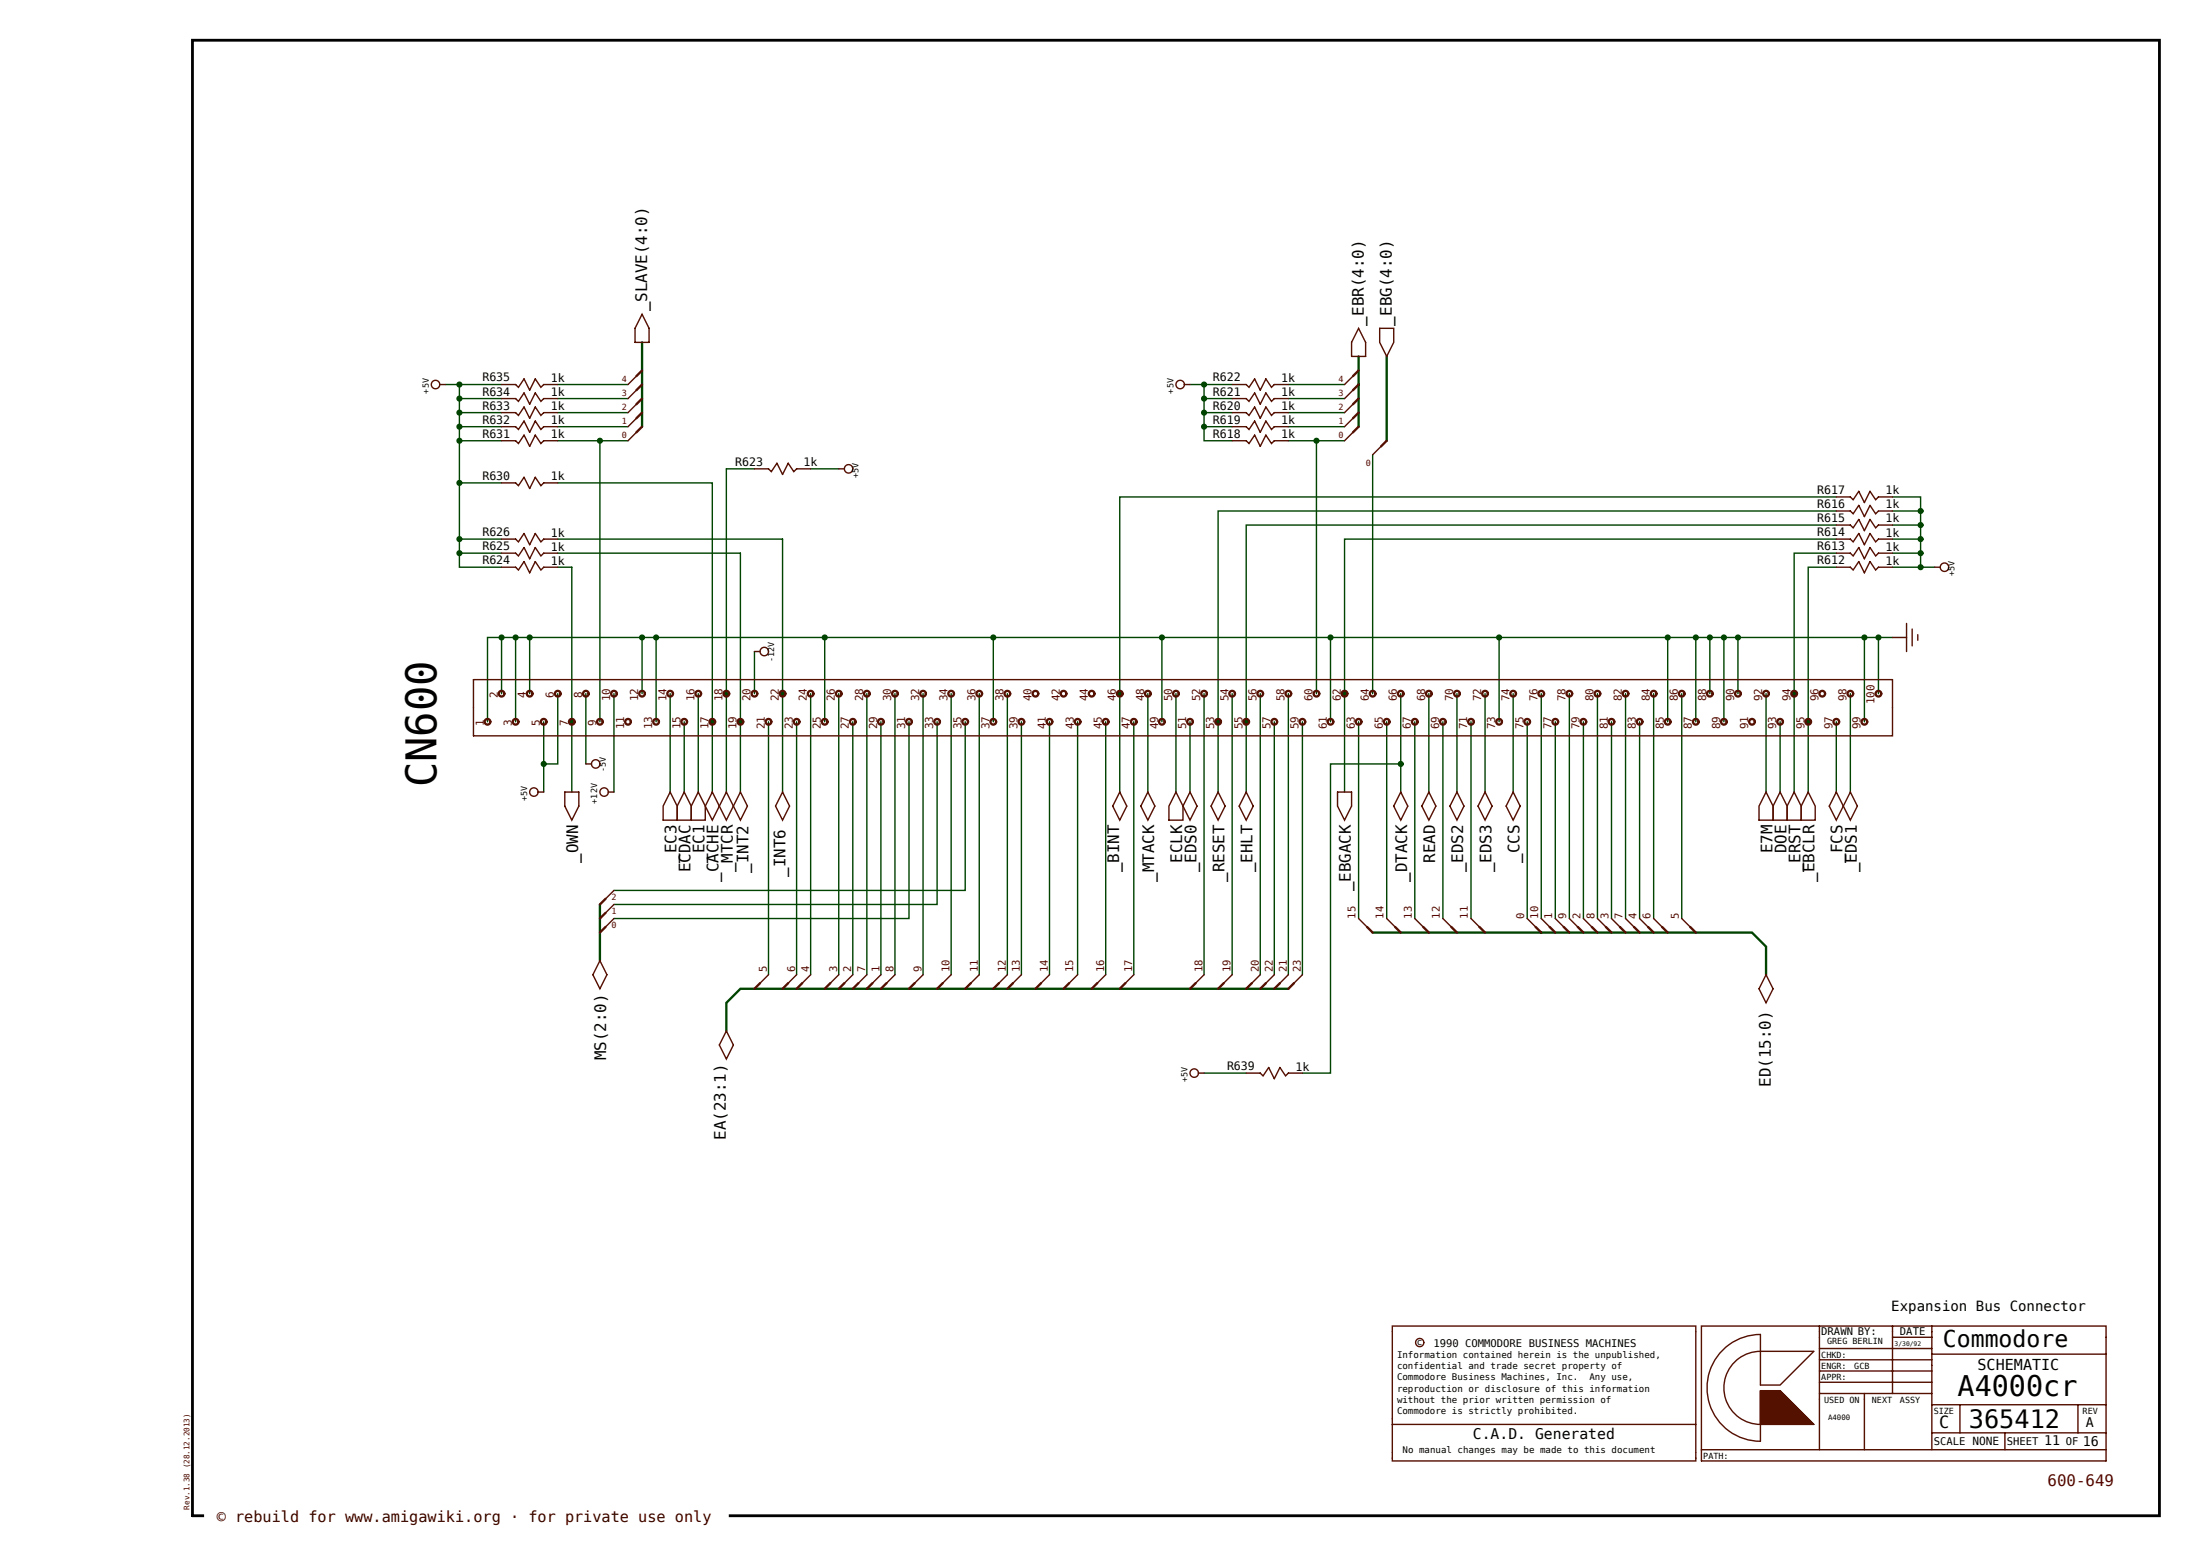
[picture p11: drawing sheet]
<svg xmlns="http://www.w3.org/2000/svg" width="420mm" height="297mm" viewBox="0 0 420 297" stroke-linecap="round" stroke-linejoin="round" font-family="sans-serif">
<g fill="#fff" stroke="#fff" stroke-width=".19">
<path d="M36.7 7.7h375.6v281.6h-375.6z"/>
<path d="M39.1 287.5h99.9v3.4h-99.9z"/>
</g>
<path d="M36.7 7.7h375.6v281.6h-375.6z" fill="none" stroke="#000" stroke-width=".54"/>
<g fill="none" stroke="#040" stroke-width=".27">
<path d="M85 73.4h2.7M87.7 78.8h8.1M87.7 76.1h8.1M95.8 73.4h-8.1v29.5M106.5 78.8h13.4M106.5 73.4h13.4M106.5 76.1h13.4M227.2 73.4h8M229.9 73.4v10.7h5.3M229.9 78.8h5.3M229.9 76.1h5.3M246 78.8h10.7"/>
<path d="M246 73.4h10.7M246 76.1h10.7M87.7 84.1h8.1M87.7 81.4h8.1M87.7 92.2h8.1M106.5 92.2h29.5v59M106.5 84.1h13.4M106.5 81.4h13.4M114.5 84.1v53.7M144 89.5h-5.3v61.7M154.8 89.5h5.3M229.9 81.4h5.3"/>
<path d="M246 84.1h10.7M246 81.4h10.7M251.3 84.1v48.3M262.1 86.8v45.6M350.6 97.5h-118.1v53.7M350.6 94.9h-136.8v56.3M361.3 94.9h5.4v13.4h2.6M361.3 97.5h5.4M87.7 102.9v5.4h8.1M87.7 105.6h8.1M87.7 102.9h8.1M106.5 108.3h2.7v42.9"/>
<path d="M106.5 105.6h34.9v45.6M106.5 102.9h42.9v48.3M350.6 105.6h-8.1v45.6M350.6 102.9h-93.9v48.3M350.6 108.3h-5.4v42.9M350.6 100.2h-112.7v51M361.3 108.3h5.4M361.3 105.6h5.4M361.3 102.9h5.4M361.3 100.2h5.4M95.8 121.7v10.7M98.4 121.7v16.1"/>
<path d="M101.1 121.7v10.7M103.8 137.8v13.4M106.5 132.4v13.4h-2.7M111.8 132.4v13.4M117.2 132.4v18.8M122.6 121.7v10.7M125.3 121.7v16.1M127.9 132.4v18.8M130.6 137.8v13.4M133.3 132.4v18.8M144 124.4v8M146.7 137.8v48.3"/>
<path d="M152.1 137.8v48.3M154.8 132.4v53.7M157.4 121.7v16.1M160.1 132.4v53.7M162.8 137.8v48.3M165.5 132.4v53.7M168.2 137.8v48.3M170.9 132.4v53.7M173.5 137.8v37.5h-56.3M176.2 132.4v53.7M178.9 137.8v34.8h-61.7M181.6 132.4v53.7"/>
<path d="M184.3 137.8v32.2h-67.1M186.9 132.4v53.7M189.6 121.7v16.1M192.3 132.4v53.7M195 137.8v48.3M200.4 137.8v48.3M205.7 137.8v48.3M211.1 137.8v48.3M216.5 137.8v48.3M219.1 132.4v18.8M221.8 121.7v16.1M224.5 132.4v18.8"/>
<path d="M227.2 137.8v13.4M229.9 132.4v53.7M235.2 132.4v53.7M240.6 132.4v53.7M243.3 137.8v48.3M246 132.4v53.7M248.6 137.8v48.3M254 121.7v16.1M259.4 137.8v37.5M264.7 137.8v37.5M267.4 132.4v18.8M270.1 137.8v37.5"/>
<path d="M272.8 132.4v18.8M275.5 137.8v37.5M278.1 132.4v18.8M280.8 137.8v37.5M283.5 132.4v18.8M286.2 121.7v16.1M288.9 132.4v18.8M291.6 137.8v37.5M294.2 132.4v42.9M296.9 137.8v37.5M299.6 132.4v42.9M302.3 137.8v37.5"/>
<path d="M305 132.4v42.9M307.6 137.8v37.5M310.3 132.4v42.9M313 137.8v37.5M315.7 132.4v42.9M318.4 121.7v16.1M321.1 132.4v42.9M323.7 121.7v16.1M326.4 121.7v10.7M329.1 121.7v16.1M331.8 121.7v10.7M337.2 132.4v18.8"/>
<path d="M339.8 137.8v13.4M350.6 137.8v13.4M353.2 132.4v18.8M355.9 121.7v16.1M358.6 121.7v10.7M361.3 121.7h-268.2v16.1M267.4 145.8h-13.4v59h-5.4M229.9 204.8h8"/>
</g>
<path d="M122.6 65.4v16M259.4 68v13.4M264.7 68v16.1M114.5 172.6v10.8M262.1 178h72.4l2.7 2.7v5.4M246 188.7h-104.6l-2.7 2.7v5.4" fill="none" stroke="#040" stroke-width=".45"/>
<g fill="#040" stroke="#040" stroke-width=".27">
<circle cx="342.5" cy="132.4" r=".45"/>
<circle cx="141.4" cy="137.8" r=".45"/>
<circle cx="136" cy="137.8" r=".45"/>
<circle cx="366.7" cy="108.3" r=".45"/>
<circle cx="232.5" cy="137.8" r=".45"/>
<circle cx="251.3" cy="84.1" r=".45"/>
<circle cx="114.5" cy="84.1" r=".45"/>
<circle cx="149.4" cy="132.4" r=".45"/>
<circle cx="138.7" cy="132.4" r=".45"/>
<circle cx="95.8" cy="121.7" r=".45"/>
<circle cx="98.4" cy="121.7" r=".45"/>
<circle cx="101.1" cy="121.7" r=".45"/>
<circle cx="355.9" cy="121.7" r=".45"/>
<circle cx="323.7" cy="121.7" r=".45"/>
<circle cx="318.4" cy="121.7" r=".45"/>
<circle cx="122.6" cy="121.7" r=".45"/>
<circle cx="125.3" cy="121.7" r=".45"/>
<circle cx="157.4" cy="121.7" r=".45"/>
<circle cx="189.6" cy="121.7" r=".45"/>
<circle cx="221.8" cy="121.7" r=".45"/>
<circle cx="254" cy="121.7" r=".45"/>
<circle cx="286.2" cy="121.7" r=".45"/>
<circle cx="326.4" cy="121.7" r=".45"/>
<circle cx="329.1" cy="121.7" r=".45"/>
<circle cx="331.8" cy="121.7" r=".45"/>
<circle cx="358.6" cy="121.7" r=".45"/>
<circle cx="345.2" cy="137.8" r=".45"/>
<circle cx="109.2" cy="137.8" r=".45"/>
<circle cx="213.8" cy="132.4" r=".45"/>
<circle cx="237.9" cy="137.8" r=".45"/>
<circle cx="103.8" cy="145.8" r=".45"/>
<circle cx="87.7" cy="73.4" r=".45"/>
<circle cx="87.7" cy="105.6" r=".45"/>
<circle cx="87.7" cy="102.9" r=".45"/>
<circle cx="87.7" cy="92.2" r=".45"/>
<circle cx="87.7" cy="84.1" r=".45"/>
<circle cx="87.7" cy="81.4" r=".45"/>
<circle cx="87.7" cy="78.8" r=".45"/>
<circle cx="87.7" cy="76.1" r=".45"/>
<circle cx="229.9" cy="73.4" r=".45"/>
<circle cx="229.9" cy="81.4" r=".45"/>
<circle cx="229.9" cy="78.8" r=".45"/>
<circle cx="229.9" cy="76.1" r=".45"/>
<circle cx="366.7" cy="105.6" r=".45"/>
<circle cx="366.7" cy="102.9" r=".45"/>
<circle cx="366.7" cy="100.2" r=".45"/>
<circle cx="366.7" cy="97.5" r=".45"/>
<circle cx="267.4" cy="145.8" r=".45"/>
</g>
<circle cx="256.7" cy="132.4" r=".45" fill="#040" stroke="#040" stroke-width=".45"/>
<g fill="none" stroke="#510" stroke-width=".27">
<path d="M122.6 60l1.3 2.7v2.7h-2.7v-2.7zM84 73.4h1M95.8 76.1h2.6l.6 .5 1-1.6 1.1 2.2 1.1-2.2 1.1 1.6 .5-.5h2.7M95.8 73.4h2.6l.6 .5 1-1.6 1.1 2.2 1.1-2.2 1.1 1.6 .5-.5h2.7M95.8 78.8h2.6l.6 .5 1-1.6 1.1 2.1 1.1-2.1 1.1 1.6 .5-.5h2.7M121.5 79.8l-1.6 1.6M121.5 77.2l-1.6 1.6M121.5 74.5l-1.6 1.6M121.5 71.8l-1.6 1.6M226.1 73.4h1.1M235.2 73.4h2.7l.5 .5 1.1-1.6 1.1 2.2 1.1-2.2 1 1.6 .6-.5h2.7M235.2 76.1h2.7l.5 .5 1.1-1.6 1.1 2.2 1.1-2.2 1 1.6 .6-.5h2.7"/>
<path d="M235.2 78.8h2.7l.5 .5 1.1-1.6 1.1 2.1 1.1-2.1 1 1.6 .6-.5h2.7M258.3 79.8l-1.6 1.6M258.3 77.2l-1.6 1.6M258.3 74.5l-1.6 1.6M258.3 71.8l-1.6 1.6M259.4 62.7l1.3 2.7v2.6h-2.7v-2.6zM263.4 62.7h2.7v2.7l-1.4 2.6-1.3-2.6zM95.8 81.4h2.6l.6 .6 1-1.6 1.1 2.1 1.1-2.1 1.1 1.6 .5-.6h2.7M95.8 84.1h2.6l.6 .6 1-1.6 1.1 2.1 1.1-2.1 1.1 1.6 .5-.6h2.7M95.8 92.2h2.6l.6 .5 1-1.6 1.1 2.1 1.1-2.1 1.1 1.6 .5-.5h2.7M121.5 82.5l-1.6 1.6M144 89.5h2.7l.6 .5 1-1.6 1.1 2.2 1.1-2.2 1 1.6 .6-.5h2.7"/>
<path d="M160.1 89.5h1.1M235.2 84.1h2.7l.5 .6 1.1-1.6 1.1 2.1 1.1-2.1 1 1.6 .6-.6h2.7M235.2 81.4h2.7l.5 .6 1.1-1.6 1.1 2.1 1.1-2.1 1 1.6 .6-.6h2.7M258.3 82.5l-1.6 1.6M263.7 85.2l-1.6 1.6M350.6 94.9h2.6l.6 .5 1.1-1.6 1 2.1 1.1-2.1 1.1 1.6 .5-.5h2.7M350.6 97.5h2.6l.6 .6 1.1-1.6 1 2.1 1.1-2.1 1.1 1.6 .5-.6h2.7M95.8 102.9h2.6l.6 .5 1-1.6 1.1 2.2 1.1-2.2 1.1 1.6 .5-.5h2.7M95.8 105.6h2.6l.6 .5 1-1.6 1.1 2.2 1.1-2.2 1.1 1.6 .5-.5h2.7M95.8 108.3h2.6l.6 .5 1-1.6 1.1 2.1 1.1-2.1 1.1 1.6 .5-.5h2.7M350.6 100.2h2.6l.6 .6 1.1-1.7 1 2.2 1.1-2.2 1.1 1.7 .5-.6h2.7M350.6 102.9h2.6l.6 .5 1.1-1.6 1 2.2 1.1-2.2 1.1 1.6 .5-.5h2.7"/>
<path d="M350.6 105.6h2.6l.6 .5 1.1-1.6 1 2.2 1.1-2.2 1.1 1.6 .5-.5h2.7M350.6 108.3h2.6l.6 .5 1.1-1.6 1 2.1 1.1-2.1 1.1 1.6 .5-.5h2.7M364 119v5.4M369.3 108.3h1.1M90.4 129.7h270.9v10.8h-270.9zM144 124.4h1.1M361.3 121.7h2.7M365 120.1v3.2M366.1 121.1v1.1M102.7 151.2h1.1M107.8 151.2h2.7v2.7l-1.3 2.6-1.4-2.6zM111.8 145.8h1.1"/>
<path d="M116.1 151.2h1.1M127.9 151.2l1.4 2.7v2.6h-2.7v-2.6zM130.6 151.2l1.4 2.7v2.6h-2.7v-2.6zM133.3 151.2l1.3 2.7v2.6h-2.6v-2.6zM136 151.2l1.3 2.7-1.3 2.6-1.4-2.6zM137.3 153.9l1.4 2.6 1.3-2.6M137.3 153.9l1.4-2.7 1.3 2.7M141.4 151.2l1.3 2.7-1.3 2.6-1.4-2.6zM149.4 151.2l1.3 2.7-1.3 2.6-1.3-2.6zM213.8 151.2l1.3 2.7-1.3 2.6-1.4-2.6zM219.1 151.2l1.4 2.7-1.4 2.6-1.3-2.6zM224.5 151.2l1.3 2.7v2.6h-2.6v-2.6z"/>
<path d="M227.2 151.2l1.3 2.7-1.3 2.6-1.4-2.6zM232.5 151.2l1.4 2.7-1.4 2.6-1.3-2.6zM237.9 151.2l1.4 2.7-1.4 2.6-1.3-2.6zM255.3 151.2h2.7v2.7l-1.3 2.6-1.4-2.6zM267.4 151.2l1.4 2.7-1.4 2.6-1.3-2.6zM272.8 151.2l1.3 2.7-1.3 2.6-1.4-2.6zM278.1 151.2l1.4 2.7-1.4 2.6-1.3-2.6zM283.5 151.2l1.4 2.7-1.4 2.6-1.3-2.6zM288.9 151.2l1.3 2.7-1.3 2.6-1.4-2.6zM337.2 151.2l1.3 2.7v2.6h-2.7v-2.6zM339.8 151.2l1.4 2.7v2.6h-2.7v-2.6zM342.5 151.2l1.4 2.7v2.6h-2.7v-2.6z"/>
<path d="M345.2 151.2l1.3 2.7v2.6h-2.6v-2.6zM350.6 151.2l1.3 2.7-1.3 2.6-1.4-2.6zM353.2 151.2l1.4 2.7-1.4 2.6-1.3-2.6zM117.2 175.3l-1.6 1.6M117.2 172.6l-1.6 1.6M117.2 170l-1.6 1.6M259.4 175.3l1.6 1.6M264.7 175.3l1.6 1.6M270.1 175.3l1.6 1.6M275.5 175.3l1.6 1.6M280.8 175.3l1.6 1.6M291.6 175.3l1.6 1.6"/>
<path d="M294.2 175.3l1.6 1.6M296.9 175.3l1.6 1.6M299.6 175.3l1.6 1.6M302.3 175.3l1.6 1.6M305 175.3l1.6 1.6M307.6 175.3l1.7 1.6M310.3 175.3l1.6 1.6M313 175.3l1.6 1.6M315.7 175.3l1.6 1.6M321.1 175.3l1.6 1.6M114.5 183.4l1.4 2.7-1.4 2.6-1.3-2.6zM138.7 196.8l1.3 2.7-1.3 2.6-1.4-2.6z"/>
<path d="M146.7 186.1l-1.6 1.6M152.1 186.1l-1.6 1.6M154.8 186.1l-1.6 1.6M160.1 186.1l-1.6 1.6M162.8 186.1l-1.6 1.6M165.5 186.1l-1.6 1.6M168.2 186.1l-1.6 1.6M170.9 186.1l-1.7 1.6M176.2 186.1l-1.6 1.6M181.6 186.1l-1.6 1.6M186.9 186.1l-1.6 1.6M192.3 186.1l-1.6 1.6"/>
<path d="M195 186.1l-1.6 1.6M200.4 186.1l-1.6 1.6M205.7 186.1l-1.6 1.6M211.1 186.1l-1.6 1.6M216.5 186.1l-1.7 1.6M229.9 186.1l-1.6 1.6M235.2 186.1l-1.6 1.6M240.6 186.1l-1.6 1.6M243.3 186.1l-1.6 1.6M246 186.1l-1.7 1.6M248.6 186.1l-1.6 1.6M337.2 186.1l1.3 2.6-1.3 2.7-1.4-2.7z"/>
<path d="M228.8 204.8h1.1M237.9 204.8h2.7l.5 .6 1.1-1.6 1.1 2.1 1-2.1 1.1 1.6 .6-.6h2.6M328.9 257.7a10.2 10.2 0 0 0-2.2 11.1 10.2 10.2 0 0 0 9.4 6.3v-9.7h3.7l6.5 6.5h-10.2a7 7 0 0 1-7-7 7 7 0 0 1 7-7h10.2l-6.5 6.5h-3.7v-9.7a10.2 10.2 0 0 0-7.2 3zM347.3 253.1v23.6M347.3 259.5h21.5M347.3 257.4h21.5M361.3 253.1v12.9M361.3 255.3h7.5M368.8 253.1v23.6M368.8 258.5h33.3M265.8 271.9v7h57.9v-25.8h-57.9v18.8h57.9M324.8 276.7v2.2h77.3v-25.8h-77.3v23.6h77.3"/>
<path d="M336.1 268.1h6.4M336.1 266h4.3M336.1 266.5h4.8M336.1 267.1h5.3M336.1 267.6h5.9M336.1 268.7h7M336.1 269.2h7.5M336.1 269.7h8M336.1 270.3h8.6M336.1 270.8h9.1M336.1 271.3h9.6M336.1 265.7h4"/>
<path d="M336.1 266.3h4.5M336.1 266.8h5.1M336.1 267.3h5.6M336.1 267.9h6.2M336.1 268.4h6.7M336.1 268.9h7.2M336.1 269.5h7.8M336.1 270h8.3M336.1 270.5h8.8M336.1 271.1h9.4M336.1 271.6h9.9M336.1 265.5h3.8"/>
<path d="M336.1 265.6h3.9M336.1 265.8h4.1M336.1 265.9h4.2M336.1 266.1h4.4M336.1 266.2h4.5M336.1 266.3h4.6M336.1 266.4h4.7M336.1 266.6h4.9M336.1 266.7h5M336.1 266.9h5.2M336.1 267h5.3M336.1 267.1h5.4"/>
<path d="M336.1 267.2h5.5M336.1 267.4h5.7M336.1 267.5h5.8M336.1 267.7h6M336.1 267.8h6.1M336.1 268h6.3M336.1 268.2h6.5M336.1 268.3h6.6M336.1 268.5h6.8M336.1 268.6h6.9M336.1 268.8h7M336.1 268.8h7.1"/>
<path d="M336.1 269h7.3M336.1 269.1h7.4M336.1 269.3h7.6M336.1 269.4h7.7M336.1 269.6h7.8M336.1 269.6h7.9M336.1 269.8h8.1M336.1 269.9h8.2M336.1 270.1h8.4M336.1 270.2h8.5M336.1 270.4h8.7M336.1 270.5h8.7"/>
<path d="M336.1 270.6h8.9M336.1 270.7h9M336.1 270.9h9.2M336.1 271h9.3M336.1 271.2h9.5M336.1 271.3h9.5M336.1 271.4h9.7M336.1 271.5h9.8M336.1 271.7h10M336.1 271.8h10.1M347.3 266h21.5M347.3 263.8h21.5"/>
<path d="M347.3 261.7h21.5M355.9 266v10.7M368.8 273.5h33.3M368.8 268.1h33.3M374.2 268.1v5.4M382.8 273.5v3.2M396.7 268.1v5.4"/>
<circle cx="83.1" cy="73.4" r=".8"/>
<circle cx="225.3" cy="73.4" r=".8"/>
<circle cx="162" cy="89.5" r=".8"/>
<circle cx="371.2" cy="108.3" r=".8"/>
<circle cx="145.9" cy="124.4" r=".8"/>
<circle cx="101.9" cy="151.2" r=".8"/>
<circle cx="113.7" cy="145.8" r=".8"/>
<circle cx="115.3" cy="151.2" r=".8"/>
<circle cx="228" cy="204.8" r=".8"/>
<circle cx="271" cy="256.3" r=".78"/>
</g>
<g fill="none" stroke="#510" stroke-width=".45">
<path d="M122.6 78.8l-1.1 1M122.6 76.1l-1.1 1.1M122.6 73.4l-1.1 1.1M122.6 70.7l-1.1 1.1M259.4 78.8l-1.1 1M259.4 76.1l-1.1 1.1M259.4 73.4l-1.1 1.1M259.4 70.7l-1.1 1.1M122.6 81.4l-1.1 1.1M259.4 81.4l-1.1 1.1M264.7 84.1l-1 1.1M115.6 176.9l-1.1 1.1"/>
<path d="M115.6 174.2l-1.1 1.1M115.6 171.6l-1.1 1M261 176.9l1.1 1.1M266.3 176.9l1.1 1.1M271.7 176.9l1.1 1.1M277.1 176.9l1 1.1M282.4 176.9l1.1 1.1M293.2 176.9l1 1.1M295.8 176.9l1.1 1.1M298.5 176.9l1.1 1.1M301.2 176.9l1.1 1.1M303.9 176.9l1.1 1.1"/>
<path d="M306.6 176.9l1 1.1M309.3 176.9l1 1.1M311.9 176.9l1.1 1.1M314.6 176.9l1.1 1.1M317.3 176.9l1.1 1.1M322.7 176.9l1 1.1M145.1 187.7l-1.1 1M150.5 187.7l-1.1 1M153.2 187.7l-1.1 1M158.5 187.7l-1.1 1M161.2 187.7l-1.1 1M163.9 187.7l-1.1 1"/>
<path d="M166.6 187.7l-1.1 1M169.2 187.7l-1 1M174.6 187.7l-1.1 1M180 187.7l-1.1 1M185.3 187.7l-1 1M190.7 187.7l-1.1 1M193.4 187.7l-1.1 1M198.8 187.7l-1.1 1M204.1 187.7l-1.1 1M209.5 187.7l-1.1 1M214.8 187.7l-1 1M228.3 187.7l-1.1 1"/>
<path d="M233.6 187.7l-1.1 1M239 187.7l-1.1 1M241.7 187.7l-1.1 1M244.3 187.7l-1 1M247 187.7l-1 1"/>
<circle cx="93.1" cy="137.8" r=".54"/>
<circle cx="95.8" cy="132.4" r=".54"/>
<circle cx="98.4" cy="137.8" r=".54"/>
<circle cx="101.1" cy="132.4" r=".54"/>
<circle cx="103.8" cy="137.8" r=".54"/>
<circle cx="106.5" cy="132.4" r=".54"/>
<circle cx="109.2" cy="137.8" r=".54"/>
<circle cx="111.8" cy="132.4" r=".54"/>
<circle cx="114.5" cy="137.8" r=".54"/>
<circle cx="117.2" cy="132.4" r=".54"/>
<circle cx="119.9" cy="137.8" r=".54"/>
<circle cx="122.6" cy="132.4" r=".54"/>
<circle cx="125.3" cy="137.8" r=".54"/>
<circle cx="127.9" cy="132.4" r=".54"/>
<circle cx="130.6" cy="137.8" r=".54"/>
<circle cx="133.3" cy="132.4" r=".54"/>
<circle cx="136" cy="137.8" r=".54"/>
<circle cx="138.7" cy="132.4" r=".54"/>
<circle cx="141.4" cy="137.8" r=".54"/>
<circle cx="144" cy="132.4" r=".54"/>
<circle cx="146.7" cy="137.8" r=".54"/>
<circle cx="149.4" cy="132.4" r=".54"/>
<circle cx="152.1" cy="137.8" r=".54"/>
<circle cx="154.8" cy="132.4" r=".54"/>
<circle cx="157.4" cy="137.8" r=".54"/>
<circle cx="160.1" cy="132.4" r=".54"/>
<circle cx="162.8" cy="137.8" r=".54"/>
<circle cx="165.5" cy="132.4" r=".54"/>
<circle cx="168.2" cy="137.8" r=".54"/>
<circle cx="170.9" cy="132.4" r=".54"/>
<circle cx="173.5" cy="137.8" r=".54"/>
<circle cx="176.2" cy="132.4" r=".54"/>
<circle cx="178.9" cy="137.8" r=".54"/>
<circle cx="181.6" cy="132.4" r=".54"/>
<circle cx="184.3" cy="137.8" r=".54"/>
<circle cx="186.9" cy="132.4" r=".54"/>
<circle cx="189.6" cy="137.8" r=".54"/>
<circle cx="192.3" cy="132.4" r=".54"/>
<circle cx="195" cy="137.8" r=".54"/>
<circle cx="197.7" cy="132.4" r=".54"/>
<circle cx="200.4" cy="137.8" r=".54"/>
<circle cx="203" cy="132.4" r=".54"/>
<circle cx="205.7" cy="137.8" r=".54"/>
<circle cx="208.4" cy="132.4" r=".54"/>
<circle cx="211.1" cy="137.8" r=".54"/>
<circle cx="213.8" cy="132.4" r=".54"/>
<circle cx="216.5" cy="137.8" r=".54"/>
<circle cx="219.1" cy="132.4" r=".54"/>
<circle cx="221.8" cy="137.8" r=".54"/>
<circle cx="224.5" cy="132.4" r=".54"/>
<circle cx="227.2" cy="137.8" r=".54"/>
<circle cx="229.9" cy="132.4" r=".54"/>
<circle cx="232.5" cy="137.8" r=".54"/>
<circle cx="235.2" cy="132.4" r=".54"/>
<circle cx="237.9" cy="137.8" r=".54"/>
<circle cx="240.6" cy="132.4" r=".54"/>
<circle cx="243.3" cy="137.8" r=".54"/>
<circle cx="246" cy="132.4" r=".54"/>
<circle cx="248.6" cy="137.8" r=".54"/>
<circle cx="251.3" cy="132.4" r=".54"/>
<circle cx="254" cy="137.8" r=".54"/>
<circle cx="256.7" cy="132.4" r=".54"/>
<circle cx="259.4" cy="137.8" r=".54"/>
<circle cx="262.1" cy="132.4" r=".54"/>
<circle cx="264.7" cy="137.8" r=".54"/>
<circle cx="267.4" cy="132.4" r=".54"/>
<circle cx="270.1" cy="137.8" r=".54"/>
<circle cx="272.8" cy="132.4" r=".54"/>
<circle cx="275.5" cy="137.8" r=".54"/>
<circle cx="278.1" cy="132.4" r=".54"/>
<circle cx="280.8" cy="137.8" r=".54"/>
<circle cx="283.5" cy="132.4" r=".54"/>
<circle cx="286.2" cy="137.8" r=".54"/>
<circle cx="288.9" cy="132.4" r=".54"/>
<circle cx="291.6" cy="137.8" r=".54"/>
<circle cx="294.2" cy="132.4" r=".54"/>
<circle cx="296.9" cy="137.8" r=".54"/>
<circle cx="299.6" cy="132.4" r=".54"/>
<circle cx="302.3" cy="137.8" r=".54"/>
<circle cx="305" cy="132.4" r=".54"/>
<circle cx="307.6" cy="137.8" r=".54"/>
<circle cx="310.3" cy="132.4" r=".54"/>
<circle cx="313" cy="137.8" r=".54"/>
<circle cx="315.7" cy="132.4" r=".54"/>
<circle cx="318.4" cy="137.8" r=".54"/>
<circle cx="321.1" cy="132.4" r=".54"/>
<circle cx="323.7" cy="137.8" r=".54"/>
<circle cx="326.4" cy="132.4" r=".54"/>
<circle cx="329.1" cy="137.8" r=".54"/>
<circle cx="331.8" cy="132.4" r=".54"/>
<circle cx="334.5" cy="137.8" r=".54"/>
<circle cx="337.2" cy="132.4" r=".54"/>
<circle cx="339.8" cy="137.8" r=".54"/>
<circle cx="342.5" cy="132.4" r=".54"/>
<circle cx="345.2" cy="137.8" r=".54"/>
<circle cx="347.9" cy="132.4" r=".54"/>
<circle cx="350.6" cy="137.8" r=".54"/>
<circle cx="353.2" cy="132.4" r=".54"/>
<circle cx="355.9" cy="137.8" r=".54"/>
<circle cx="358.6" cy="132.4" r=".54"/>
</g>
<text font-size="8" x="83.3" y="150.3" transform="rotate(-90 83.3 150.3)">CN600</text>
<text font-size="5.4" x="373.7" y="266.4">A4000cr</text>
<text font-size="4.8" x="375.9" y="272.6">365412</text>
<text font-size="4.4" x="370.9" y="257">Commodore</text>
<text font-size="3.2" x="370.2" y="272.6">C</text>
<g font-size="3">
<text x="123.5" y="59.4" transform="rotate(-90 123.5 59.4)">_SLAVE(4:0)</text>
<text x="260.3" y="62.1" transform="rotate(-90 260.3 62.1)">_EBR(4:0)</text>
<text x="265.7" y="62.1" transform="rotate(-90 265.7 62.1)">_EBG(4:0)</text>
<text x="110.4" y="164.7" transform="rotate(-90 110.4 164.7)">_OWN</text>
<text x="129.2" y="164.7" transform="rotate(-90 129.2 164.7)">_EC3</text>
<text x="131.8" y="166.5" transform="rotate(-90 131.8 166.5)">ECDAC</text>
<text x="134.5" y="164.7" transform="rotate(-90 134.5 164.7)">_EC1</text>
<text x="139.9" y="166.5" transform="rotate(-90 139.9 166.5)">_MTCR</text>
<text x="142.9" y="166.6" transform="rotate(-90 142.9 166.6)">_INT2</text>
<text x="150" y="167.3" transform="rotate(-90 150 167.3)">_INT6</text>
<text x="213.6" y="166.5" transform="rotate(-90 213.6 166.5)">_BINT</text>
<text x="225.7" y="164.7" transform="rotate(-90 225.7 164.7)">ECLK</text>
<text x="228.4" y="166.5" transform="rotate(-90 228.4 166.5)">_EDS0</text>
<text x="239.1" y="166.5" transform="rotate(-90 239.1 166.5)">_EHLT</text>
<text x="274" y="164.7" transform="rotate(-90 274 164.7)">READ</text>
<text x="279.4" y="166.5" transform="rotate(-90 279.4 166.5)">_EDS2</text>
<text x="284.7" y="166.5" transform="rotate(-90 284.7 166.5)">_EDS3</text>
<text x="290.1" y="164.7" transform="rotate(-90 290.1 164.7)">_CCS</text>
<text x="338.4" y="162.9" transform="rotate(-90 338.4 162.9)">E7M</text>
<text x="341" y="162.9" transform="rotate(-90 341 162.9)">DOE</text>
<text x="343.7" y="166.5" transform="rotate(-90 343.7 166.5)">_ERST</text>
<text x="351.8" y="164.7" transform="rotate(-90 351.8 164.7)">_FCS</text>
<text x="354.5" y="166.5" transform="rotate(-90 354.5 166.5)">_EDS1</text>
<text x="137.2" y="168.3" transform="rotate(-90 137.2 168.3)">_CACHE</text>
<text x="220.3" y="168.3" transform="rotate(-90 220.3 168.3)">_MTACK</text>
<text x="233.8" y="168.3" transform="rotate(-90 233.8 168.3)">_RESET</text>
<text x="257.9" y="170.2" transform="rotate(-90 257.9 170.2)">_EBGACK</text>
<text x="268.6" y="168.3" transform="rotate(-90 268.6 168.3)">_DTACK</text>
<text x="346.4" y="168.3" transform="rotate(-90 346.4 168.3)">_EBCLR</text>
<text x="115.7" y="202.3" transform="rotate(-90 115.7 202.3)">MS(2:0)</text>
<text x="338.1" y="207.4" transform="rotate(-90 338.1 207.4)">ED(15:0)</text>
<text x="138.5" y="217.6" transform="rotate(-90 138.5 217.6)">EA(23:1)</text>
</g>
<text font-size="3" fill="#500" x="390.9" y="283.6">600-649</text>
<text font-size="2.9" x="377.5" y="261.5">SCHEMATIC</text>
<text font-size="2.9" fill="#300" x="41.4" y="290.5">© rebuild for www.amigawiki.org · for private use only</text>
<text font-size="2.8" x="281.2" y="274.7">C.A.D. Generated</text>
<text font-size="2.7" x="361.1" y="250.2">Expansion Bus Connector</text>
<g font-size="2.5">
<text x="390.3" y="275.9">11</text>
<text x="398.2" y="272.3">A</text>
<text x="397.6" y="276">16</text>
</g>
<g font-size="2.2">
<text x="92.1" y="75.5">R634</text>
<text x="92.1" y="72.8">R635</text>
<text x="105.1" y="75.6">1k</text>
<text x="105.1" y="72.9">1k</text>
<text x="231.6" y="72.8">R622</text>
<text x="231.6" y="75.5">R621</text>
<text x="244.6" y="72.9">1k</text>
<text x="244.6" y="75.6">1k</text>
<text x="92.1" y="80.9">R632</text>
<text x="92.1" y="78.2">R633</text>
<text x="92.1" y="83.5">R631</text>
<text x="105.1" y="81">1k</text>
<text x="105.1" y="78.3">1k</text>
<text x="105.1" y="83.6">1k</text>
<text x="231.6" y="83.5">R618</text>
<text x="231.6" y="78.2">R620</text>
<text x="231.6" y="80.9">R619</text>
<text x="244.6" y="83.6">1k</text>
<text x="244.6" y="78.3">1k</text>
<text x="244.6" y="81">1k</text>
<text x="140.4" y="88.9">R623</text>
<text x="153.4" y="89">1k</text>
<text x="92.1" y="91.6">R630</text>
<text x="105.1" y="91.7">1k</text>
<text x="346.9" y="94.3">R617</text>
<text x="360" y="94.4">1k</text>
<text x="346.9" y="97">R616</text>
<text x="346.9" y="99.6">R615</text>
<text x="360" y="97">1k</text>
<text x="360" y="99.7">1k</text>
<text x="92.1" y="102.3">R626</text>
<text x="92.1" y="105">R625</text>
<text x="92.1" y="107.7">R624</text>
<text x="105.1" y="102.4">1k</text>
<text x="105.1" y="105.1">1k</text>
<text x="105.1" y="107.8">1k</text>
<text x="346.9" y="102.3">R614</text>
<text x="346.9" y="105">R613</text>
<text x="346.9" y="107.7">R612</text>
<text x="360" y="102.4">1k</text>
<text x="360" y="105.1">1k</text>
<text x="360" y="107.8">1k</text>
<text x="234.2" y="204.2">R639</text>
<text x="247.3" y="204.3">1k</text>
</g>
<g font-size="2.1" fill="#500">
<text x="95" y="133.2" transform="rotate(-90 95 133.2)">2</text>
<text x="100.4" y="133.2" transform="rotate(-90 100.4 133.2)">4</text>
<text x="105.8" y="133.2" transform="rotate(-90 105.8 133.2)">6</text>
<text x="111.1" y="133.2" transform="rotate(-90 111.1 133.2)">8</text>
<text x="116.5" y="133.8" transform="rotate(-90 116.5 133.8)">10</text>
<text x="121.8" y="133.8" transform="rotate(-90 121.8 133.8)">12</text>
<text x="127.2" y="133.8" transform="rotate(-90 127.2 133.8)">14</text>
<text x="132.6" y="133.8" transform="rotate(-90 132.6 133.8)">16</text>
<text x="137.9" y="133.8" transform="rotate(-90 137.9 133.8)">18</text>
<text x="143.3" y="133.8" transform="rotate(-90 143.3 133.8)">20</text>
<text x="148.7" y="133.8" transform="rotate(-90 148.7 133.8)">22</text>
<text x="154" y="133.8" transform="rotate(-90 154 133.8)">24</text>
<text x="159.4" y="133.8" transform="rotate(-90 159.4 133.8)">26</text>
<text x="164.8" y="133.8" transform="rotate(-90 164.8 133.8)">28</text>
<text x="170.1" y="133.8" transform="rotate(-90 170.1 133.8)">30</text>
<text x="175.5" y="133.8" transform="rotate(-90 175.5 133.8)">32</text>
<text x="180.9" y="133.8" transform="rotate(-90 180.9 133.8)">34</text>
<text x="186.2" y="133.8" transform="rotate(-90 186.2 133.8)">36</text>
<text x="191.6" y="133.8" transform="rotate(-90 191.6 133.8)">38</text>
<text x="196.9" y="133.8" transform="rotate(-90 196.9 133.8)">40</text>
<text x="202.3" y="133.8" transform="rotate(-90 202.3 133.8)">42</text>
<text x="207.7" y="133.8" transform="rotate(-90 207.7 133.8)">44</text>
<text x="213" y="133.8" transform="rotate(-90 213 133.8)">46</text>
<text x="218.4" y="133.8" transform="rotate(-90 218.4 133.8)">48</text>
<text x="223.8" y="133.8" transform="rotate(-90 223.8 133.8)">50</text>
<text x="229.1" y="133.8" transform="rotate(-90 229.1 133.8)">52</text>
<text x="234.5" y="133.8" transform="rotate(-90 234.5 133.8)">54</text>
<text x="239.9" y="133.8" transform="rotate(-90 239.9 133.8)">56</text>
<text x="245.2" y="133.8" transform="rotate(-90 245.2 133.8)">58</text>
<text x="250.6" y="133.8" transform="rotate(-90 250.6 133.8)">60</text>
<text x="256" y="133.8" transform="rotate(-90 256 133.8)">62</text>
<text x="261.3" y="133.8" transform="rotate(-90 261.3 133.8)">64</text>
<text x="266.7" y="133.8" transform="rotate(-90 266.7 133.8)">66</text>
<text x="272.1" y="133.8" transform="rotate(-90 272.1 133.8)">68</text>
<text x="277.4" y="133.8" transform="rotate(-90 277.4 133.8)">70</text>
<text x="282.8" y="133.8" transform="rotate(-90 282.8 133.8)">72</text>
<text x="288.1" y="133.8" transform="rotate(-90 288.1 133.8)">74</text>
<text x="293.5" y="133.8" transform="rotate(-90 293.5 133.8)">76</text>
<text x="298.9" y="133.8" transform="rotate(-90 298.9 133.8)">78</text>
<text x="304.2" y="133.8" transform="rotate(-90 304.2 133.8)">80</text>
<text x="309.6" y="133.8" transform="rotate(-90 309.6 133.8)">82</text>
<text x="315" y="133.8" transform="rotate(-90 315 133.8)">84</text>
<text x="320.3" y="133.8" transform="rotate(-90 320.3 133.8)">86</text>
<text x="325.7" y="133.8" transform="rotate(-90 325.7 133.8)">88</text>
<text x="331.1" y="133.8" transform="rotate(-90 331.1 133.8)">90</text>
<text x="336.4" y="133.8" transform="rotate(-90 336.4 133.8)">92</text>
<text x="341.8" y="133.8" transform="rotate(-90 341.8 133.8)">94</text>
<text x="347.2" y="133.8" transform="rotate(-90 347.2 133.8)">96</text>
<text x="352.5" y="133.8" transform="rotate(-90 352.5 133.8)">98</text>
<text x="357.9" y="134.5" transform="rotate(-90 357.9 134.5)">100</text>
<text x="92.3" y="138.6" transform="rotate(-90 92.3 138.6)">1</text>
<text x="97.7" y="138.6" transform="rotate(-90 97.7 138.6)">3</text>
<text x="103.1" y="138.6" transform="rotate(-90 103.1 138.6)">5</text>
<text x="108.4" y="138.6" transform="rotate(-90 108.4 138.6)">7</text>
<text x="113.8" y="138.6" transform="rotate(-90 113.8 138.6)">9</text>
<text x="119.2" y="139.2" transform="rotate(-90 119.2 139.2)">11</text>
<text x="124.5" y="139.2" transform="rotate(-90 124.5 139.2)">13</text>
<text x="129.9" y="139.2" transform="rotate(-90 129.9 139.2)">15</text>
<text x="135.3" y="139.2" transform="rotate(-90 135.3 139.2)">17</text>
<text x="140.6" y="139.2" transform="rotate(-90 140.6 139.2)">19</text>
<text x="146" y="139.2" transform="rotate(-90 146 139.2)">21</text>
<text x="151.4" y="139.2" transform="rotate(-90 151.4 139.2)">23</text>
<text x="156.7" y="139.2" transform="rotate(-90 156.7 139.2)">25</text>
<text x="162.1" y="139.2" transform="rotate(-90 162.1 139.2)">27</text>
<text x="167.4" y="139.2" transform="rotate(-90 167.4 139.2)">29</text>
<text x="172.8" y="139.2" transform="rotate(-90 172.8 139.2)">31</text>
<text x="178.2" y="139.2" transform="rotate(-90 178.2 139.2)">33</text>
<text x="183.5" y="139.2" transform="rotate(-90 183.5 139.2)">35</text>
<text x="188.9" y="139.2" transform="rotate(-90 188.9 139.2)">37</text>
<text x="194.3" y="139.2" transform="rotate(-90 194.3 139.2)">39</text>
<text x="199.6" y="139.2" transform="rotate(-90 199.6 139.2)">41</text>
<text x="205" y="139.2" transform="rotate(-90 205 139.2)">43</text>
<text x="210.4" y="139.2" transform="rotate(-90 210.4 139.2)">45</text>
<text x="215.7" y="139.2" transform="rotate(-90 215.7 139.2)">47</text>
<text x="221.1" y="139.2" transform="rotate(-90 221.1 139.2)">49</text>
<text x="226.5" y="139.2" transform="rotate(-90 226.5 139.2)">51</text>
<text x="231.8" y="139.2" transform="rotate(-90 231.8 139.2)">53</text>
<text x="237.2" y="139.2" transform="rotate(-90 237.2 139.2)">55</text>
<text x="242.5" y="139.2" transform="rotate(-90 242.5 139.2)">57</text>
<text x="247.9" y="139.2" transform="rotate(-90 247.9 139.2)">59</text>
<text x="253.3" y="139.2" transform="rotate(-90 253.3 139.2)">61</text>
<text x="258.6" y="139.2" transform="rotate(-90 258.6 139.2)">63</text>
<text x="264" y="139.2" transform="rotate(-90 264 139.2)">65</text>
<text x="269.4" y="139.2" transform="rotate(-90 269.4 139.2)">67</text>
<text x="274.7" y="139.2" transform="rotate(-90 274.7 139.2)">69</text>
<text x="280.1" y="139.2" transform="rotate(-90 280.1 139.2)">71</text>
<text x="285.5" y="139.2" transform="rotate(-90 285.5 139.2)">73</text>
<text x="290.8" y="139.2" transform="rotate(-90 290.8 139.2)">75</text>
<text x="296.2" y="139.2" transform="rotate(-90 296.2 139.2)">77</text>
<text x="301.6" y="139.2" transform="rotate(-90 301.6 139.2)">79</text>
<text x="306.9" y="139.2" transform="rotate(-90 306.9 139.2)">81</text>
<text x="312.3" y="139.2" transform="rotate(-90 312.3 139.2)">83</text>
<text x="317.7" y="139.2" transform="rotate(-90 317.7 139.2)">85</text>
<text x="323" y="139.2" transform="rotate(-90 323 139.2)">87</text>
<text x="328.4" y="139.2" transform="rotate(-90 328.4 139.2)">89</text>
<text x="333.7" y="139.2" transform="rotate(-90 333.7 139.2)">91</text>
<text x="339.1" y="139.2" transform="rotate(-90 339.1 139.2)">93</text>
<text x="344.5" y="139.2" transform="rotate(-90 344.5 139.2)">95</text>
<text x="349.8" y="139.2" transform="rotate(-90 349.8 139.2)">97</text>
<text x="355.2" y="139.2" transform="rotate(-90 355.2 139.2)">99</text>
</g>
<g font-size="2" fill="#500">
<text x="258.8" y="175.3" transform="rotate(-90 258.8 175.3)">15</text>
<text x="264.2" y="175.3" transform="rotate(-90 264.2 175.3)">14</text>
<text x="269.5" y="175.3" transform="rotate(-90 269.5 175.3)">13</text>
<text x="274.9" y="175.3" transform="rotate(-90 274.9 175.3)">12</text>
<text x="280.2" y="175.3" transform="rotate(-90 280.2 175.3)">11</text>
<text x="291" y="175.3" transform="rotate(-90 291 175.3)">0</text>
<text x="293.7" y="175.3" transform="rotate(-90 293.7 175.3)">10</text>
<text x="296.3" y="175.3" transform="rotate(-90 296.3 175.3)">1</text>
<text x="299" y="175.3" transform="rotate(-90 299 175.3)">9</text>
<text x="301.7" y="175.3" transform="rotate(-90 301.7 175.3)">2</text>
<text x="304.4" y="175.3" transform="rotate(-90 304.4 175.3)">8</text>
<text x="307.1" y="175.3" transform="rotate(-90 307.1 175.3)">3</text>
<text x="309.8" y="175.3" transform="rotate(-90 309.8 175.3)">7</text>
<text x="312.4" y="175.3" transform="rotate(-90 312.4 175.3)">4</text>
<text x="315.1" y="175.3" transform="rotate(-90 315.1 175.3)">6</text>
<text x="320.5" y="175.3" transform="rotate(-90 320.5 175.3)">5</text>
<text x="146.4" y="185.6" transform="rotate(-90 146.4 185.6)">5</text>
<text x="151.8" y="185.6" transform="rotate(-90 151.8 185.6)">6</text>
<text x="154.5" y="185.6" transform="rotate(-90 154.5 185.6)">4</text>
<text x="159.8" y="185.6" transform="rotate(-90 159.8 185.6)">3</text>
<text x="162.5" y="185.6" transform="rotate(-90 162.5 185.6)">2</text>
<text x="165.2" y="185.6" transform="rotate(-90 165.2 185.6)">7</text>
<text x="167.9" y="185.6" transform="rotate(-90 167.9 185.6)">1</text>
<text x="170.6" y="185.6" transform="rotate(-90 170.6 185.6)">8</text>
<text x="175.9" y="185.6" transform="rotate(-90 175.9 185.6)">9</text>
<text x="181.3" y="185.6" transform="rotate(-90 181.3 185.6)">10</text>
<text x="186.7" y="185.6" transform="rotate(-90 186.7 185.6)">11</text>
<text x="192" y="185.6" transform="rotate(-90 192 185.6)">12</text>
<text x="194.7" y="185.6" transform="rotate(-90 194.7 185.6)">13</text>
<text x="200.1" y="185.6" transform="rotate(-90 200.1 185.6)">14</text>
<text x="204.9" y="185.5" transform="rotate(-90 204.9 185.5)">15</text>
<text x="210.8" y="185.6" transform="rotate(-90 210.8 185.6)">16</text>
<text x="216.2" y="185.6" transform="rotate(-90 216.2 185.6)">17</text>
<text x="229.6" y="185.6" transform="rotate(-90 229.6 185.6)">18</text>
<text x="234.9" y="185.6" transform="rotate(-90 234.9 185.6)">19</text>
<text x="240.3" y="185.6" transform="rotate(-90 240.3 185.6)">20</text>
<text x="243" y="185.6" transform="rotate(-90 243 185.6)">22</text>
<text x="245.7" y="185.6" transform="rotate(-90 245.7 185.6)">21</text>
<text x="248.3" y="185.6" transform="rotate(-90 248.3 185.6)">23</text>
</g>
<g font-size="2">
<text x="273.7" y="257">1990 COMMODORE BUSINESS MACHINES</text>
<text x="347.7" y="254.9">DRAWN BY:</text>
<text x="362.7" y="254.9">DATE</text>
<text x="369.2" y="275.8">SCALE NONE</text>
<text x="383.1" y="275.8">SHEET</text>
<text x="394.4" y="275.8">OF</text>
</g>
<g font-size="1.7">
<text x="270.5" y="256.8">c</text>
<text x="266.7" y="259.2">Information contained herein is the unpublished,</text>
<text x="266.7" y="261.3">confidential and trade secret property of</text>
<text x="266.7" y="263.5">Commodore Business Machines, Inc.</text>
<text x="303.4" y="263.5">Any use,</text>
<text x="266.7" y="265.6">reproduction or disclosure of this information</text>
<text x="266.7" y="267.8">without the prior written permission of</text>
<text x="266.7" y="269.9">Commodore is strictly prohibited.</text>
<text x="267.8" y="277.4">No manual changes may be made to this document</text>
</g>
<g font-size="1.6">
<text x="81.8" y="75.1" transform="rotate(-90 81.8 75.1)">+5V</text>
<text x="224" y="75.1" transform="rotate(-90 224 75.1)">+5V</text>
<text x="163.9" y="91.2" transform="rotate(-90 163.9 91.2)">+5V</text>
<text x="373.1" y="110" transform="rotate(-90 373.1 110)">+5V</text>
<text x="147.8" y="126.4" transform="rotate(-90 147.8 126.4)">-12V</text>
<text x="115.6" y="147.4" transform="rotate(-90 115.6 147.4)">-5V</text>
<text x="100.6" y="152.9" transform="rotate(-90 100.6 152.9)">+5V</text>
<text x="114" y="153.4" transform="rotate(-90 114 153.4)">+12V</text>
<text x="226.7" y="206.5" transform="rotate(-90 226.7 206.5)">+5V</text>
<text x="348.8" y="256.6">GREG BERLIN</text>
<text x="347.7" y="263.5">APPR:</text>
<text x="347.7" y="261.3">ENGR:</text>
<text x="347.7" y="259.2">CHKD:</text>
<text x="354" y="261.4">GCB</text>
<text x="348.2" y="267.8">USED ON</text>
<text x="357.4" y="267.8">NEXT</text>
<text x="362.7" y="267.8">ASSY</text>
<text x="369.2" y="269.9">SIZE</text>
<text x="397.6" y="269.9">REV</text>
<text x="325.2" y="278.5">PATH:</text>
</g>
<g font-size="1.6" fill="#500">
<text x="118.7" y="75.6">3</text>
<text x="118.7" y="72.9">4</text>
<text x="255.5" y="75.6">3</text>
<text x="255.5" y="72.9">4</text>
<text x="118.7" y="83.6">0</text>
<text x="118.7" y="81">1</text>
<text x="118.7" y="78.3">2</text>
<text x="255.5" y="83.6">0</text>
<text x="255.5" y="81">1</text>
<text x="255.5" y="78.3">2</text>
<text x="260.7" y="88.9">0</text>
<text x="116.8" y="171.7">2</text>
<text x="116.8" y="177.1">0</text>
<text x="116.8" y="174.4">1</text>
</g>
<text font-size="1.5" fill="#300" x="36.2" y="288.2" transform="rotate(-90 36.2 288.2)">Rev.1.38 (28.12.2013)</text>
<text font-size="1.4" x="349" y="271.1">A4000</text>
<text font-size="1.2" x="361.7" y="257">3/30/92</text>
</svg>
